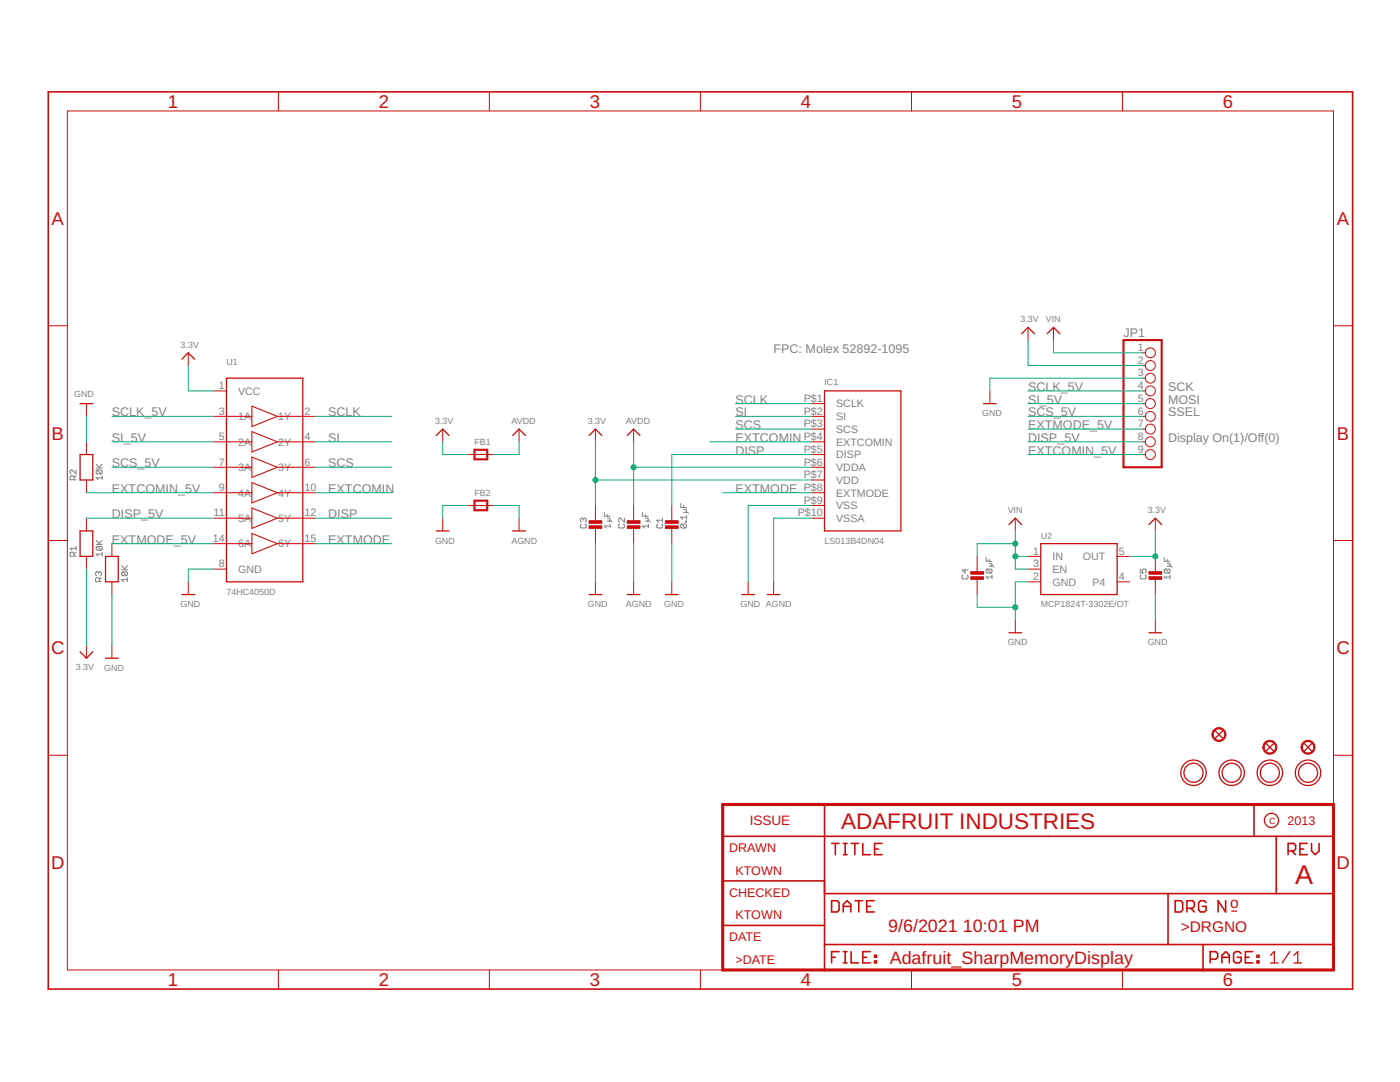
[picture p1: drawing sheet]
<svg xmlns="http://www.w3.org/2000/svg" width="279mm" height="216mm" viewBox="0 0 279 216" stroke-linecap="round" stroke-linejoin="round" font-family="sans-serif">
<g fill="none" stroke="#808080" stroke-width=".2">
<path d="M14.8 95.7v-.6l-.2-.1h-.4l-.2 .1v.6h1.2M15.2 93.8v.8l-.8-.8-.4 .2v.4l.2 .2M15.2 95l-.4 .3M19.2 93.4h1.2M19.2 92.6l.8 .8M19.4 93.8h.8l.2 .2v.4l-.2 .2M19.4 93.8l-.2 .2v.4l.2 .2h.8M19.4 93.8l.8 .8M20.4 95v.7M20.4 95.3h-1.2l.4 .4M20.4 92.6l-.6 .6M14.8 111v-.6l-.2-.2h-.4l-.2 .2v.6h1.2"/>
<path d="M15.2 110.2l-.4 .4M15.2 109.4h-1.2l.4 .4M15.2 109v.8M19.2 108.6h1.2M19.2 107.8l.8 .8M19.4 109h.8l.2 .2v.4l-.2 .2M19.4 109l-.2 .2v.4l.2 .2h.8M19.4 109l.8 .8M19.7 114.3l-.2-.2-.4 .2v.4l.2 .2M19.7 114.3l.2-.2 .4 .2v.4l-.3 .2M19.7 114.3v.2M19.9 116.1v-.6l-.2-.2h-.4l-.2 .2v.6h1.2"/>
<path d="M20.3 115.3l-.4 .4M20.4 110.6h-1.2l.4 .4M20.4 110.2v.8M20.4 107.8l-.6 .6M24.3 112.9l.8 .8M24.3 113.7h1.1M24.5 114.1l-.2 .2v.4l.2 .2h.8M24.5 114.1h.8l.1 .2v.4l-.1 .2M24.5 114.1l.8 .8M25.4 115.7h-1.1l.4 .4M25.4 115.3v.8M25.4 112.9l-.5 .6"/>
<path d="M116 104.6l-.2 .2v.4l.2 .1h.8l.2-.1v-.4l-.2-.2M116.4 103.6l-.2-.2-.4 .2v.4l.2 .2M116.4 103.6l.2-.2 .4 .2v.4l-.2 .2M116.4 103.6v.2M120.6 102.2v.8h1.2M121.2 104h.8l.2 .2M121.2 103.4h.4l.2 .2-.2 .4M121.2 102.6v.4M121.8 105h-1.2l.4 .3M121.8 104.6v.7M123.6 104.6l-.2 .2v.4l.2 .1h.8l.2-.1v-.4l-.2-.2M124.6 103.4v.8l-.8-.8-.4 .2v.4l.2 .2"/>
<path d="M128.2 102.2v.8h1.2M128.8 104h.8l.2 .2M128.8 103.4h.4l.2 .2-.2 .4M128.8 102.6v.4M129.4 105h-1.2l.4 .3M129.4 104.6v.7M131.3 104.6l-.2 .2v.4l.2 .1h.7l.2-.1v-.4l-.2-.2M132.2 103.4v.8M132.2 103.8h-1.1l.3 .4M135.8 100.5v.8h1.2M136 104.6l-.2 .2v.4l.2 .1h.8M136 104.6h.8l.2 .2v.4l-.2 .1"/>
<path d="M136 104.6l.8 .7M136.4 101.6h.4l.2 .3-.2 .3M136.4 102.2h.8l.2 .2M136.4 100.9v.4M136.8 104h.2v.2h-.2zM137 102.8v.8M137 103.2h-1.2l.4 .4M192.2 114.7l-.2 .2v.4l.2 .2h.8l.2-.2v-.4l-.2-.2M192.6 113.6v.7l-.6-.6h1.2M196.8 111.2v.8h1.2M197 113.6h.8l.2 .1v.5l-.2 .1M197 113.6l-.2 .1v.5l.2 .1h.8"/>
<path d="M197 113.6l.8 .7M197.4 112.4h.4l.2 .2-.2 .4M197.4 113h.8l.2 .2M197.4 111.6v.4M198 115.1h-1.2l.4 .4M198 114.7v.8M227.6 113.6v.7h.6l-.3-.4 .3-.3h.3l.2 .1v.5l-.2 .1M227.8 114.7l-.2 .2v.4l.2 .2h.7l.2-.2v-.4l-.2-.2M232.3 111.2v.8h1.2M232.5 113.6l-.2 .1v.5l.2 .1h.8M232.5 113.6h.8l.2 .1v.5l-.2 .1M232.5 113.6l.8 .7"/>
<path d="M232.9 113h.8l.2 .2M232.9 112.4h.4l.2 .2-.2 .4M232.9 111.6v.4M233.5 115.1h-1.2l.4 .4M233.5 114.7v.8"/>
</g>
<g fill="none" stroke="#c90d0c" stroke-width=".25">
<path d="M36.3 71.7l1.3-1.3 1.2 1.3M45.2 75.5h15.2v40.6h-15.2zM164.5 78h15.3v27.9h-15.3zM203.9 66.6l1.3-1.3 1.2 1.3M209 66.6l1.2-1.3 1.3 1.3M16 80.5h2.5M16 90.7h2.5v5.1h-2.5zM87.1 86.9l1.2-1.3 1.3 1.3M102.3 86.9l1.3-1.3 1.3 1.3M117.6 86.9l1.2-1.3 1.3 1.3M125.2 86.9l1.2-1.3 1.3 1.3M196.3 80.5h2.5"/>
<path d="M16 105.9h2.5v5.1h-2.5zM21.1 111h2.5v5.1h-2.5zM36.3 118.6h2.5M87.1 105.9h2.5M102.3 105.9h2.6M117.6 118.6h2.5M125.2 118.6h2.5M132.8 118.6h2.5M148 118.6h2.6M153.1 118.6h2.6M201.4 104.7l1.2-1.3 1.3 1.3M207.7 108.5h15.2v10.1h-15.2z"/>
<path d="M229.3 104.7l1.3-1.3 1.2 1.3M16 130.1l1.3 1.2 1.2-1.2M21.1 131.3h2.5M201.4 126.3h2.5M229.3 126.3h2.5M242.5 145.8l1.5 1.5M244 145.8l-1.5 1.5M252.7 148.4l1.5 1.5M254.2 148.4l-1.5 1.5M260.3 148.4l1.5 1.5M261.8 148.4l-1.5 1.5M245.8 181.8h1"/>
<path d="M253.6 190.6l.7-.7v2.3M253.6 192.2h1.5M257.4 189.9l-1.5 2.3M258.2 192.2h1.6M258.2 190.6l.8-.7v2.3"/>
<circle cx="238.2" cy="154.2" r="1.91"/>
<circle cx="238.2" cy="154.2" r="2.54"/>
<circle cx="245.8" cy="154.2" r="1.91"/>
<circle cx="245.8" cy="154.2" r="2.54"/>
<circle cx="253.4" cy="154.2" r="1.91"/>
<circle cx="253.4" cy="154.2" r="2.54"/>
<circle cx="261" cy="154.2" r="1.91"/>
<circle cx="261" cy="154.2" r="2.54"/>
<circle cx="253.7" cy="163.7" r="1.42"/>
</g>
<g fill="none" stroke="#c90d0c" stroke-width=".2">
<path d="M55.6 18.3v3.8M97.7 18.3v3.8M139.8 18.3v3.8M181.9 18.3v3.8M224 18.3v3.8M13.4 22.1h252.7v171.4h-252.7zM9.6 65h3.8M37.6 70.4v2.5M42.7 78h2.5M197.5 78v2.5M205.2 65.3v2.6M210.2 65.3v2.6"/>
<path d="M228 70.4h.6M228 72.9h.6M228 75.5h.6M228 78h.6M266.1 65h3.8M17.3 80.5v2.6M17.3 88.2v2.5M17.3 95.8v2.5M42.7 83.1h2.5M42.7 88.2h2.5M42.7 93.2h2.5M42.7 98.3h2.5"/>
<path d="M60.4 83.1h2.6M60.4 88.2h2.6M60.4 93.2h2.6M60.4 98.3h2.6M88.3 85.6v2.6M93.4 90.7h5.1M103.6 85.6v2.6M118.8 85.6v2.6M126.4 85.6v2.6M162 80.5h2.5M162 83.1h2.5M162 85.6h2.5"/>
<path d="M162 88.2h2.5M162 90.7h2.5M162 93.2h2.5M162 95.8h2.5M162 98.3h2.5M228 80.5h.6M228 83.1h.6M228 85.6h.6M228 88.2h.6M228 90.7h.6M9.6 107.8h3.8M17.3 103.4v2.5"/>
<path d="M17.3 111v2.6M22.3 108.5v2.5M22.3 116.1v2.5M37.6 116.1v2.5M42.7 103.4h2.5M42.7 108.5h2.5M42.7 113.6h2.5M60.4 103.4h2.6M60.4 108.5h2.6M88.3 103.4v2.5M93.4 100.9h5.1M103.6 103.4v2.5"/>
<path d="M118.8 100.9v3.3M118.8 105.2v3.3M118.8 116.1v2.5M126.4 100.9v3.3M126.4 105.2v3.3M126.4 116.1v2.5M134.1 100.9v3.3M134.1 105.2v3.3M134.1 116.1v2.5M149.3 116.1v2.5M154.4 116.1v2.5M162 100.9h2.5"/>
<path d="M162 103.4h2.5M195 111v3.3M195 115.3v3.3M202.6 103.4v2.5M205.2 113.6h2.5M205.2 111h2.5M205.2 116.1h2.5M222.9 111h2.6M222.9 116.1h2.6M230.6 103.4v2.5M230.6 111v3.3M230.6 115.3v3.3"/>
<path d="M266.1 107.8h3.8M17.3 128.8v2.5M22.3 128.8v2.5M202.6 123.7v2.6M230.6 123.7v2.6M9.6 150.7h3.8M266.1 150.7h3.8M55.6 193.5v3.9M97.7 193.5v3.9M139.8 193.5v3.9M181.9 193.5v3.9M224 193.5v3.9"/>
<circle cx="229.6" cy="70.4" r=".99"/>
<circle cx="229.6" cy="72.9" r=".99"/>
<circle cx="229.6" cy="75.5" r=".99"/>
<circle cx="229.6" cy="78" r=".99"/>
<circle cx="229.6" cy="88.2" r=".99"/>
<circle cx="229.6" cy="90.7" r=".99"/>
<circle cx="229.6" cy="85.6" r=".99"/>
<circle cx="229.6" cy="80.5" r=".99"/>
<circle cx="229.6" cy="83.1" r=".99"/>
</g>
<path d="M224.2 67.9h7.6v25.3h-7.6zM94.7 89.7h2.5v2h-2.5zM94.7 99.9h2.5v1.9h-2.5z" fill="none" stroke="#c90d0c" stroke-width=".42"/>
<g fill="#c90d0c" stroke="#c90d0c" stroke-width=".2">
<path d="M252.4 148.1a1.4 1.4 0 0 1 2.2 .3 1.4 1.4 0 0 1-.8 2 1.4 1.4 0 0 1-1.8-1.3h.3a1.15 1.15 0 0 1 1.6-1.1 1.15 1.15 0 0 1 .3 1.9 1.15 1.15 0 0 1-1.9-.5v-.3h-.3z" fill-rule="evenodd"/>
<path d="M260 148.1a1.4 1.4 0 0 1 2.2 .3 1.4 1.4 0 0 1-.8 2 1.4 1.4 0 0 1-1.7-1.3h.2a1.14 1.14 0 0 1 1.6-1.1 1.14 1.14 0 0 1 .3 1.9 1.14 1.14 0 0 1-1.9-.5v-.3h-.2z" fill-rule="evenodd"/>
<path d="M242.3 145.6a1.4 1.4 0 0 1 2.2 .2 1.4 1.4 0 0 1-.8 2.1 1.4 1.4 0 0 1-1.8-1.3h.2a1.15 1.15 0 0 1 1.6-1.1 1.15 1.15 0 0 1 .3 1.9 1.15 1.15 0 0 1-1.8-.5l-.1-.3h-.2z" fill-rule="evenodd"/>
</g>
<g fill="none" stroke="#c90d0c" stroke-width=".32">
<path d="M9.6 18.3h260.3v179.1h-260.3zM144.2 166.9h121.9M144.2 175.8h20.3M164.5 160.5v33M164.5 178.3h101.6M166 168.3h1.4M166 179.7h1.1l.3 .4v1.5l-.3 .4h-1.1zM166.7 168.3v2.2M168.3 168.3h.8M168.3 170.5h.8M168.7 168.3v2.2M169.9 168.3h1.4"/>
<path d="M170.6 168.3v2.2M170.6 179.7h1.5M171.4 179.7v2.3M172.2 168.3v2.2h1.5M174.5 179.7h-1.5v2.3h1.5M174.5 169.4h.8M176 168.3h-1.5v2.2h1.5M233.1 178.3v10.2M234.5 179.7h1.1l.4 .4v1.5l-.4 .4h-1.1zM244.6 179.7v2.3l-1.5-2.3v2.3M250.3 160.5v6.4M254.7 166.9v11.4"/>
<path d="M257.1 169.8h1.1l.4-.4v-.7l-.4-.4h-1.1v2.2M257.8 169.8l.8 .7M259.4 169.4h.8M260.9 168.3h-1.5v2.2h1.5M261.7 168.3v1.5l.8 .7 .7-.7v-1.5M144.2 184.7h20.3M164.5 188.5h101.6M166 191h.7M167.4 189.9h-1.4v2.2M168.3 180.8h1.5M168.3 182v-1.5l.8-.8 .7 .8v1.5M168.3 189.9h.8"/>
<path d="M168.3 192.1h.8M168.7 189.9v2.2M169.9 189.9v2.2h1.4M172.2 191h.8M173 180.8h.7M173.7 189.9h-1.5v2.2h1.5M174.5 190.6h.4v.4h-.4zM174.5 191.7h.4v.4h-.4zM236.9 181.2h1.1l.4-.4v-.7l-.4-.4h-1.1v2.3M237.6 181.2l.8 .8M240.1 188.5v5M240.7 180.1l-.4-.4h-.7l-.4 .4v1.5l.4 .4h.7l.4-.4v-.8h-.7"/>
<path d="M241.5 191.4h1.1l.4-.4v-.7l-.4-.4h-1.1v2.2M243.9 191h1.4M243.9 192.1v-1.5l.7-.7 .7 .7v1.5M247.7 190.3l-.4-.4h-.7l-.4 .4v1.4l.4 .4h.7l.4-.4v-.7h-.8M248.5 191h.8M250 189.9h-1.5v2.2h1.5M250.9 190.6h.3v.4h-.3zM250.9 191.7h.3v.4h-.3z"/>
</g>
<path d="M144.2 160.5h121.9v33h-121.9z" fill="none" stroke="#c90d0c" stroke-width=".61"/>
<g fill="#c90d0c" stroke="#c90d0c" stroke-width=".2">
<path d="M132.8 104.9h2.5v.5h-2.5z"/>
<path d="M132.8 103.9h2.5v.5h-2.5z"/>
<path d="M125.2 104.9h2.5v.5h-2.5z"/>
<path d="M125.2 103.9h2.5v.5h-2.5z"/>
<path d="M117.6 104.9h2.5v.5h-2.5z"/>
<path d="M117.6 103.9h2.5v.5h-2.5z"/>
<path d="M193.7 115.1h2.6v.5h-2.6z"/>
<path d="M193.7 114.1h2.6v.5h-2.6z"/>
<path d="M229.3 115.1h2.5v.5h-2.5z"/>
<path d="M229.3 114.1h2.5v.5h-2.5z"/>
</g>
<g fill="none" stroke="#c90d0c" stroke-width=".21">
<path d="M45.2 83.1h5.1M45.2 88.2h5.1M45.2 93.2h5.1M45.2 98.3h5.1M50.3 81l5.1 2.1-5.1 2zM50.3 86.1l5.1 2.1-5.1 2zM50.3 91.2l5.1 2-5.1 2.1zM50.3 96.3l5.1 2-5.1 2.1zM55.4 83.1h5M55.4 88.2h5M55.4 93.2h5M55.4 98.3h5"/>
<path d="M45.2 103.4h5.1M45.2 108.5h5.1M50.3 101.4l5.1 2-5.1 2zM50.3 106.4l5.1 2.1-5.1 2zM55.4 103.4h5M55.4 108.5h5"/>
</g>
<g fill="none" stroke="#0dab76" stroke-width=".2">
<path d="M37.6 72.9v5.1h5.1M205.2 67.9v5h22.8M205.2 78h22.8M210.2 67.9v2.5h17.8M228 75.5h-30.5v2.5M17.3 83.1v5.1M17.3 98.3h25.4M22.3 93.2h20.4M22.3 88.2h20.4M22.3 83.1h20.4M63 93.2h15.2M63 98.3h15.2"/>
<path d="M63 88.2h15.2M63 83.1h15.2M88.3 88.2v2.5h5.1M103.6 88.2v2.5h-5.1M118.8 88.2v12.7M118.8 95.8h43.2M126.4 93.2h35.6M126.4 88.2v12.7M141.7 88.2h20.3M144.2 98.3h17.8M146.8 85.6h15.2M146.8 83.1h15.2"/>
<path d="M146.8 80.5h15.2M162 90.7h-27.9v10.2M205.2 90.7h22.8M205.2 88.2h22.8M205.2 85.6h22.8M205.2 83.1h22.8M205.2 80.5h22.8M17.3 103.4h25.4M17.3 113.6v15.2M22.3 118.6v10.2M22.3 108.5h20.4M42.7 113.6h-5.1v2.5"/>
<path d="M63 103.4h15.2M63 108.5h15.2M93.4 100.9h-5.1v2.5M98.5 100.9h5.1v2.5M118.8 108.5v7.6M126.4 108.5v7.6M134.1 108.5v7.6M162 103.4h-7.6v12.7M162 100.9h-12.7v15.2M195 118.6v2.6h7.6M202.6 105.9v7.7h2.6M202.6 108.5h-7.6v2.5"/>
<path d="M202.6 111h2.6M205.2 116.1h-2.6v7.6M230.6 105.9v5.1h-5.1M230.6 118.6v5.1"/>
</g>
<g fill="#0dab76" stroke="#0dab76" stroke-width=".2">
<circle cx="126.4" cy="93.2" r=".51"/>
<circle cx="202.6" cy="121.2" r=".51"/>
<circle cx="202.6" cy="111" r=".51"/>
<circle cx="202.6" cy="108.5" r=".51"/>
<circle cx="118.8" cy="95.8" r=".51"/>
<circle cx="230.6" cy="111" r=".51"/>
</g>
<text font-size="5.4" fill="#c90d0c" x="258.5" y="176.4">A</text>
<text font-size="4.5" fill="#c90d0c" x="167.9" y="165.5">ADAFRUIT INDUSTRIES</text>
<g font-size="3.7" fill="#c90d0c">
<text x="33.5" y="21.5">1</text>
<text x="75.6" y="21.5">2</text>
<text x="117.7" y="21.5">3</text>
<text x="159.8" y="21.5">4</text>
<text x="201.9" y="21.5">5</text>
<text x="244.1" y="21.5">6</text>
<text x="10.3" y="44.9">A</text>
<text x="266.8" y="44.9">A</text>
<text x="10.3" y="87.7">B</text>
<text x="266.8" y="87.7">B</text>
<text x="10.2" y="130.6">C</text>
<text x="266.7" y="130.6">C</text>
<text x="10.2" y="173.4">D</text>
<text x="266.7" y="173.4">D</text>
<text x="33.5" y="196.7">1</text>
<text x="75.6" y="196.7">2</text>
<text x="117.7" y="196.7">3</text>
<text x="159.8" y="196.7">4</text>
<text x="201.9" y="196.7">5</text>
<text x="244.1" y="196.7">6</text>
</g>
<g font-size="3.6" fill="#c90d0c">
<text x="177.2" y="185.9">9/6/2021</text>
<text x="192.2" y="185.9">10:01 PM</text>
<text x="177.6" y="192.3">Adafruit_SharpMemoryDisplay</text>
</g>
<g font-size="3.1" fill="#c90d0c">
<text x="235.7" y="185.9">&gt;DRGNO</text>
<text x="245.5" y="181.2">o</text>
</g>
<text font-size="2.7" fill="#c90d0c" x="149.6" y="164.7">ISSUE</text>
<g font-size="2.5" fill="#808080">
<text x="154.4" y="70.4">FPC: Molex 52892-1095</text>
<text x="224.2" y="67.2">JP1</text>
<text x="22.3" y="83.1">SCLK_5V</text>
<text x="65.5" y="83.1">SCLK</text>
<text x="146.8" y="83.1">SI</text>
<text x="146.8" y="80.5">SCLK</text>
<text x="205.2" y="78">SCLK_5V</text>
<text x="205.2" y="80.5">SI_5V</text>
<text x="205.2" y="83.1">SCS_5V</text>
<text x="233.1" y="83.1">SSEL</text>
<text x="233.1" y="80.5">MOSI</text>
<text x="233.1" y="78">SCK</text>
<text x="22.3" y="88.2">SI_5V</text>
<text x="65.5" y="88.2">SI</text>
<text x="146.8" y="88.2">EXTCOMIN</text>
<text x="146.8" y="85.6">SCS</text>
<text x="205.2" y="88.2">DISP_5V</text>
<text x="205.2" y="85.6">EXTMODE_5V</text>
<text x="233.1" y="88.2">Display On(1)/Off(0)</text>
<text x="22.3" y="93.2">SCS_5V</text>
<text x="65.5" y="93.2">SCS</text>
<text x="146.8" y="90.7">DISP</text>
<text x="205.2" y="90.7">EXTCOMIN_5V</text>
<text x="22.3" y="98.3">EXTCOMIN_5V</text>
<text x="65.5" y="98.3">EXTCOMIN</text>
<text x="146.8" y="98.3">EXTMODE</text>
<text x="22.3" y="103.4">DISP_5V</text>
<text x="65.5" y="103.4">DISP</text>
<text x="22.3" y="108.5">EXTMODE_5V</text>
<text x="65.5" y="108.5">EXTMODE</text>
</g>
<g font-size="2.5" fill="#c90d0c">
<text x="256.9" y="164.7">2013</text>
<text x="145.5" y="170.1">DRAWN</text>
<text x="145.5" y="178.9">CHECKED</text>
<text x="146.8" y="174.5">KTOWN</text>
<text x="146.8" y="183.4">KTOWN</text>
<text x="145.5" y="187.8">DATE</text>
<text x="146.8" y="192.3">&gt;DATE</text>
</g>
<g font-size="2.1" fill="#808080">
<text x="227.1" y="70">1</text>
<text x="43.6" y="77.7">1</text>
<text x="227.1" y="72.6">2</text>
<text x="227.1" y="75.1">3</text>
<text x="227.1" y="77.7">4</text>
<text x="43.6" y="82.7">3</text>
<text x="47.5" y="78.8">VCC</text>
<text x="47.5" y="83.8">1A</text>
<text x="55.5" y="83.8">1Y</text>
<text x="60.8" y="82.7">2</text>
<text x="160.4" y="80.2">P$1</text>
<text x="160.4" y="82.7">P$2</text>
<text x="166.9" y="81.3">SCLK</text>
<text x="166.9" y="83.8">SI</text>
<text x="227.1" y="80.2">5</text>
<text x="227.1" y="82.7">6</text>
<text x="43.6" y="87.8">5</text>
<text x="47.5" y="88.9">2A</text>
<text x="55.5" y="88.9">2Y</text>
<text x="60.8" y="87.8">4</text>
<text x="160.4" y="85.3">P$3</text>
<text x="160.4" y="87.8">P$4</text>
<text x="166.9" y="86.4">SCS</text>
<text x="166.9" y="88.9">EXTCOMIN</text>
<text x="227.1" y="85.3">7</text>
<text x="227.1" y="87.8">8</text>
<text x="43.6" y="92.9">7</text>
<text x="47.5" y="94">3A</text>
<text x="55.5" y="94">3Y</text>
<text x="60.8" y="92.9">6</text>
<text x="160.4" y="90.3">P$5</text>
<text x="160.4" y="92.9">P$6</text>
<text x="160.4" y="95.4">P$7</text>
<text x="166.9" y="91.5">DISP</text>
<text x="166.9" y="94">VDDA</text>
<text x="227.1" y="90.3">9</text>
<text x="43.6" y="98">9</text>
<text x="47.5" y="99.1">4A</text>
<text x="55.5" y="99.1">4Y</text>
<text x="60.8" y="98">10</text>
<text x="160.4" y="98">P$8</text>
<text x="160.4" y="100.5">P$9</text>
<text x="166.9" y="96.5">VDD</text>
<text x="166.9" y="99.1">EXTMODE</text>
<text x="166.9" y="101.6">VSS</text>
<text x="42.6" y="103">11</text>
<text x="47.5" y="104.2">5A</text>
<text x="55.5" y="104.2">5Y</text>
<text x="60.8" y="103">12</text>
<text x="159.2" y="103">P$10</text>
<text x="166.9" y="104.2">VSSA</text>
<text x="42.5" y="108.1">14</text>
<text x="43.6" y="113.2">8</text>
<text x="47.5" y="109.2">6A</text>
<text x="55.5" y="109.2">6Y</text>
<text x="60.8" y="108.1">15</text>
<text x="206.2" y="110.7">1</text>
<text x="206.2" y="113.2">3</text>
<text x="210.1" y="111.8">IN</text>
<text x="216.1" y="111.8">OUT</text>
<text x="223.3" y="110.7">5</text>
<text x="47.5" y="114.3">GND</text>
<text x="206.2" y="115.7">2</text>
<text x="210.1" y="114.3">EN</text>
<text x="210.1" y="116.9">GND</text>
<text x="218" y="116.9">P4</text>
<text x="223.3" y="115.7">4</text>
</g>
<g font-size="1.8" fill="#808080">
<text x="203.7" y="64.3">3.3V</text>
<text x="208.7" y="64.3">VIN</text>
<text x="36" y="69.4">3.3V</text>
<text x="45.2" y="72.9">U1</text>
<text x="164.5" y="76.7">IC1</text>
<text x="14.8" y="79.3">GND</text>
<text x="196" y="83.1">GND</text>
<text x="86.8" y="84.6">3.3V</text>
<text x="94.7" y="88.8">FB1</text>
<text x="102.1" y="84.6">AVDD</text>
<text x="117.3" y="84.6">3.3V</text>
<text x="124.9" y="84.6">AVDD</text>
<text x="94.7" y="99">FB2</text>
<text x="201.1" y="102.4">VIN</text>
<text x="207.7" y="107.5">U2</text>
<text x="229" y="102.4">3.3V</text>
<text x="86.8" y="108.5">GND</text>
<text x="102.1" y="108.5">AGND</text>
<text x="164.5" y="108.5">LS013B4DN04</text>
<text x="45.2" y="118.6">74HC4050D</text>
<text x="36" y="121.2">GND</text>
<text x="117.3" y="121.2">GND</text>
<text x="124.9" y="121.2">AGND</text>
<text x="132.5" y="121.2">GND</text>
<text x="147.8" y="121.2">GND AGND</text>
<text x="207.7" y="121.2">MCP1824T-3302E/OT</text>
<text x="201.1" y="128.8">GND</text>
<text x="229" y="128.8">GND</text>
<text x="15.1" y="133.6">3.3V</text>
<text x="20.8" y="133.9">GND</text>
</g>
<text font-size="1.8" fill="#c90d0c" x="253.3" y="164.3">C</text>
</svg>
